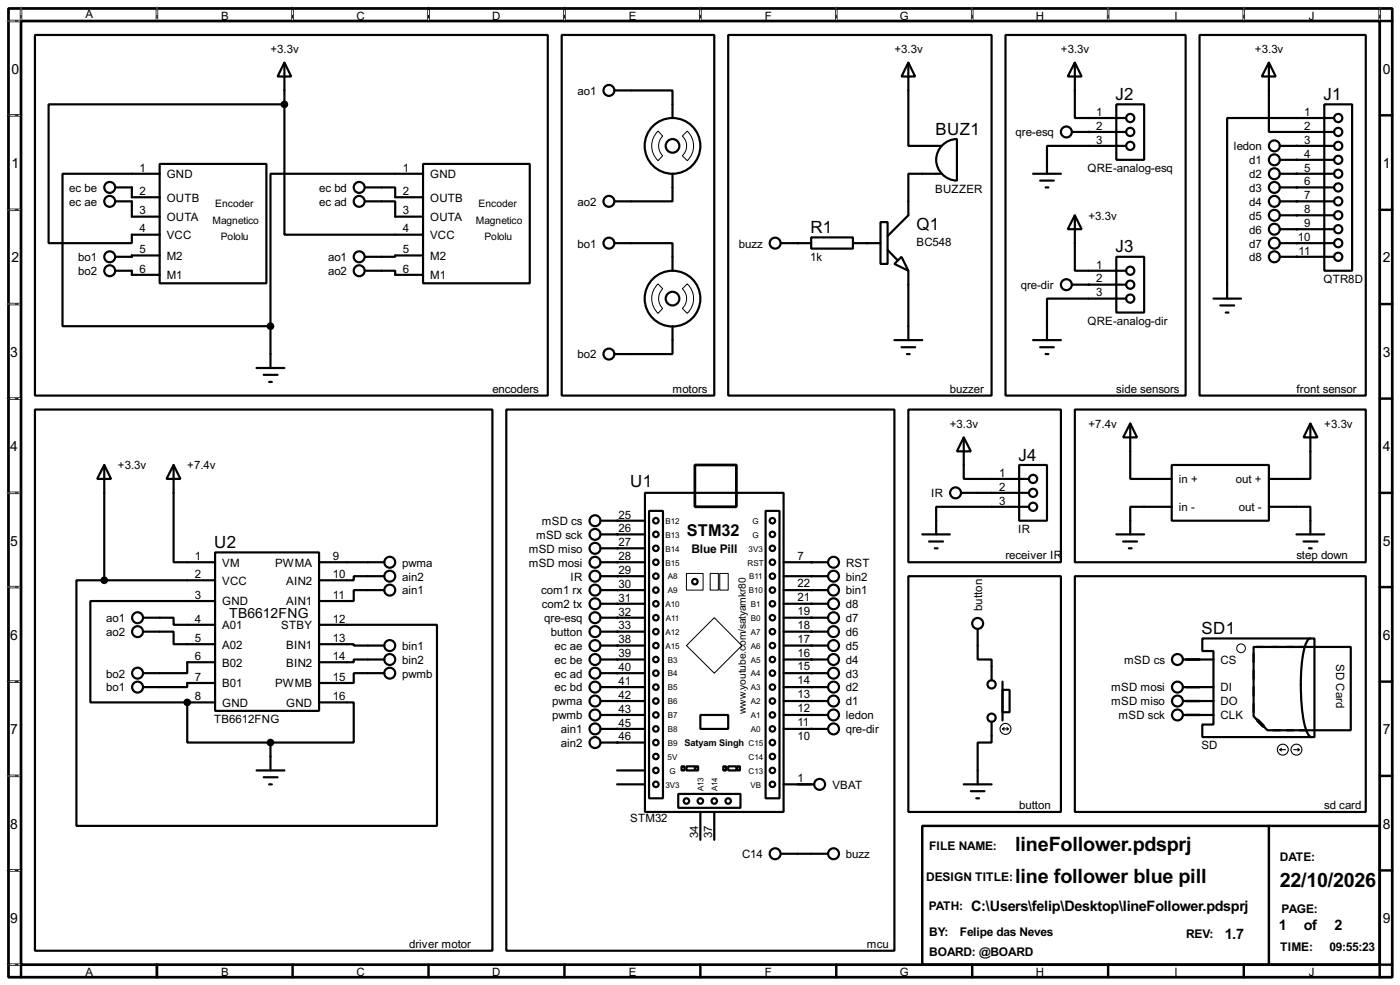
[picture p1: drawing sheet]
<svg xmlns="http://www.w3.org/2000/svg" width="256mm" height="180mm" viewBox="0 0 256 180" stroke-linecap="round" stroke-linejoin="round" font-family="sans-serif">
<path d="M1.6 1.6h253.5v177.3h-253.5zM3.9 3.9h248.9v172.7h-248.9zM127.3 85.1h7.6v7.7h-7.6z" fill="none" stroke="#000" stroke-width=".5"/>
<g fill="none" stroke="#000" stroke-width=".45">
<path d="M3.9 1.6v2.3h-2.3M28.8 1.6v2.3M53.6 1.6v2.3M78.5 1.6v2.3M103.4 1.6v2.3M128.3 1.6v2.3M153.2 1.6v2.3M178.1 1.6v2.3M203 1.6v2.3M227.9 1.6v2.3M252.8 1.6v2.3h2.3M1.6 21.1h2.3"/>
<path d="M1.6 38.4h2.3M252.8 21.1h2.3M252.8 38.4h2.3M1.6 55.7h2.3M252.8 55.7h2.3M1.6 73h2.3M252.8 73h2.3M1.6 90.2h2.3M252.8 90.2h2.3M1.6 107.5h2.3M252.8 107.5h2.3M1.6 124.8h2.3"/>
<path d="M252.8 124.8h2.3M1.6 142h2.3M1.6 159.3h2.3M169 151.2h83.8v25.4h-83.8zM232.5 151.2v25.4M252.8 142h2.3M252.8 159.3h2.3M1.6 176.6h2.3v2.3M28.8 176.6v2.3M53.6 176.6v2.3M78.5 176.6v2.3M103.4 176.6v2.3"/>
<path d="M128.3 176.6v2.3M153.2 176.6v2.3M178.1 176.6v2.3M203 176.6v2.3M227.9 176.6v2.3M255.1 176.6h-2.3v2.3"/>
</g>
<g fill="none" stroke="#fff" stroke-width=".18">
<path d="M1.3 3.9h2.3M3.9 1.3v2.3M28.8 1.3v2.3M53.6 1.3v2.3M78.5 1.3v2.3M103.4 1.3v2.3M128.3 1.3v2.3M153.2 1.3v2.3M178.1 1.3v2.3M203 1.3v2.3M227.9 1.3v2.3M252.8 1.3v2.3"/>
<path d="M1.3 21.1h2.3M1.3 38.4h2.3M1.3 55.7h2.3M1.3 73h2.3M1.3 90.2h2.3M1.3 107.5h2.3M1.3 124.8h2.3M1.3 142h2.3M1.3 159.3h2.3M1.3 176.6h2.3"/>
</g>
<g fill="none" stroke="#000" stroke-width=".18" stroke-dasharray=".5 1">
<path d="M1.3 3.9h2.3M3.9 1.3v2.3M28.8 1.3v2.3M53.6 1.3v2.3M78.5 1.3v2.3M103.4 1.3v2.3M128.3 1.3v2.3M153.2 1.3v2.3M178.1 1.3v2.3M203 1.3v2.3M227.9 1.3v2.3M252.8 1.3v2.3"/>
<path d="M1.3 21.1h2.3M1.3 38.4h2.3M1.3 55.7h2.3M1.3 73h2.3M1.3 90.2h2.3M1.3 107.5h2.3M1.3 124.8h2.3M1.3 142h2.3M1.3 159.3h2.3M1.3 176.6h2.3"/>
</g>
<g fill="#000">
<circle cx="199.4" cy="24.2" r=".2"/>
<circle cx="237.5" cy="26.7" r=".2"/>
<circle cx="237.5" cy="31.8" r=".2"/>
<circle cx="237.5" cy="36.9" r=".2"/>
<circle cx="237.5" cy="39.4" r=".2"/>
<circle cx="237.5" cy="29.3" r=".2"/>
<circle cx="237.5" cy="34.3" r=".2"/>
<circle cx="146.1" cy="44.5" r=".2"/>
<circle cx="158.8" cy="44.5" r=".2"/>
<circle cx="199.4" cy="52.1" r=".2"/>
<circle cx="237.5" cy="42" r=".2"/>
<circle cx="237.5" cy="44.5" r=".2"/>
<circle cx="237.5" cy="47" r=".2"/>
<circle cx="113.1" cy="95.3" r=".2"/>
<circle cx="113.1" cy="97.8" r=".2"/>
<circle cx="113.1" cy="105.5" r=".2"/>
<circle cx="113.1" cy="102.9" r=".2"/>
<circle cx="113.1" cy="118.2" r=".2"/>
<circle cx="113.1" cy="108" r=".2"/>
<circle cx="113.1" cy="100.4" r=".2"/>
<circle cx="113.1" cy="113.1" r=".2"/>
<circle cx="113.1" cy="115.6" r=".2"/>
<circle cx="113.1" cy="110.5" r=".2"/>
<circle cx="148.6" cy="115.6" r=".2"/>
<circle cx="148.6" cy="108" r=".2"/>
<circle cx="148.6" cy="102.9" r=".2"/>
<circle cx="148.6" cy="118.2" r=".2"/>
<circle cx="148.6" cy="113.1" r=".2"/>
<circle cx="148.6" cy="110.5" r=".2"/>
<circle cx="148.6" cy="105.5" r=".2"/>
<circle cx="34.3" cy="128.6" r=".2"/>
<circle cx="113.1" cy="133.4" r=".2"/>
<circle cx="113.1" cy="128.3" r=".2"/>
<circle cx="113.1" cy="130.9" r=".2"/>
<circle cx="113.1" cy="135.9" r=".2"/>
<circle cx="113.1" cy="120.7" r=".2"/>
<circle cx="113.1" cy="125.8" r=".2"/>
<circle cx="113.1" cy="123.2" r=".2"/>
<circle cx="148.6" cy="120.7" r=".2"/>
<circle cx="148.6" cy="125.8" r=".2"/>
<circle cx="148.6" cy="128.3" r=".2"/>
<circle cx="148.6" cy="130.9" r=".2"/>
<circle cx="148.6" cy="123.2" r=".2"/>
<circle cx="148.6" cy="133.4" r=".2"/>
</g>
<g fill="none" stroke="#000" stroke-width=".4">
<path d="M6.4 6.4h94v66h-94zM52.1 11.5l1.3 2.5h-2.5zM52.1 19.1v23.9h25.4M52.1 19.1h-43.2v25.4h15.3v-1.5h5.1M52.1 11.5v7.6M102.9 6.4h28v66h-28zM112.6 16.6h10.6v5M133.4 6.4h48.3v66h-48.3zM166.4 11.5l1.3 2.5h-2.5zM166.4 11.5v15.2h6.1M184.2 6.4h33v66h-33zM196.9 11.5l1.3 2.5h-2.6z"/>
<path d="M196.9 11.5v10.1h9.4M204.5 19.1h5.1v10.2h-5.1zM219.8 6.4h30.4v66h-30.4zM232.5 11.5l1.2 2.5h-2.5zM232.5 11.5v12.7h11.9M242.6 19.1h5.1v30.5h-5.1zM21.1 34.3h3.1v1.8h5.1M21.1 36.9h3.1v2.8h5.1M29.3 30h19.5v21.9h-19.5zM29.3 31.8h-17.8v27.9h38.1M66.9 34.3h5.5v1.8h5.1M66.9 36.9h5.5v2.8h5.1"/>
<path d="M77.5 30h19.6v21.9h-19.6zM77.5 31.8h-27.9v27.9M123.2 31.8v5.1h-10.6M172.5 31.8h-6.1v7.6l-3.8 3.8M172.6 26.6a3.8 3.8 0 0 1 2.7-1.1v7.6a3.8 3.8 0 0 1-3.5-2.4 3.8 3.8 0 0 1 .8-4.1zM189.3 31.8h5.1M190.6 33.1h2.5M191.6 34.3h.5M196.4 24.2h9.9M196.9 39.4l1.3 2.6h-2.6zM196.9 39.4v10.2h9.4M206.3 26.7h-14.5v5.1"/>
<path d="M234.5 26.7h9.9M234.5 29.3h9.9M234.5 31.8h9.9M234.5 34.3h9.9M234.5 36.9h9.9M234.5 39.4h9.9M244.4 21.6h-19.6v33.1M21.1 49.6h3.1v.7h5.1M29.3 46.8h-5.1v.2h-3.1M49.6 59.7v7.7M66.9 49.6h5.5v.7h5.1M77.5 46.8h-5.1v.2h-5.5"/>
<path d="M112.6 44.5h10.6v5.1M123.2 59.7v5.1h-10.6M143.1 44.5h5.5M148.6 43.5h7.7v2h-7.7zM156.3 44.5h5M161.3 40.7h1.3v7.6h-1.3zM162.6 45.8l1.8 1.8M163.9 48.3l1.3-1.3 1.2 2.6zM166.4 49.6v12.7M196.4 52.1h9.9M204.5 47h5.1v10.2h-5.1zM206.3 54.7h-14.5v7.6"/>
<path d="M222.3 54.7h5.1M223.6 55.9h2.5M224.6 57.2h.5M234.5 42h9.9M234.5 47h9.9M234.5 44.5h9.9M6.4 75h83.8v99h-83.8zM47 67.4h5.1M48.3 68.6h2.6M49.3 69.9h.5M92.8 75h71.1v99h-71.1zM163.9 62.3h5.1"/>
<path d="M165.2 63.6h2.5M166.2 64.8h.5M166.4 75h28v27.9h-28zM189.3 62.3h5.1M190.6 63.6h2.5M191.6 64.8h.5M196.9 75h53.3v27.9h-53.3zM207.1 77.5l1.2 2.6h-2.5zM207.1 77.5v10.2h7.6M240.1 77.5l1.3 2.6h-2.6zM240.1 77.5v10.2h-7.6M19.1 85.1l1.3 2.6h-2.6z"/>
<path d="M19.1 85.1v21.1M31.8 85.1l1.3 2.6h-2.6zM31.8 85.1v17.8h7.6M110 95.3h8.2M110 97.8h8.2M118.2 90.2h25.4v58.4h-25.4zM118.9 93.5h2.6v52.6h-2.6zM140.3 93.5h2.5v52.6h-2.5zM169 97.8h5M170.2 99.1h2.6M176.1 90.2h12.4M176.6 80.1l1.3 2.5h-2.6z"/>
<path d="M176.6 80.1v7.6h11.9M186.7 85.1h5.1v10.2h-5.1zM188.5 92.8h-17v5M204.5 97.8h5.1M205.8 99.1h2.5M214.7 85.1h17.8v10.2h-17.8zM214.7 92.8h-7.6v5M232.5 92.8h7.6v5M237.5 97.8h5.1M238.8 99.1h2.6M19.1 106.2h-5.1v45h66.1v-36.8h-21.6M19.1 106.2h20.3"/>
<path d="M26.2 113.1h5.6v1.3h7.6M26.2 115.6h5.6v2.3h7.6M39.4 101.1h19.1v29h-19.1zM39.4 110h-22.8v18.6h17.7M58.5 117.9h6.3v.3h5.6M58.5 102.9h11.9M70.4 105.5h-5.6v.7h-6.3M70.4 108h-5.6v2h-6.3M110 102.9h8.2M110 100.4h8.2M110 105.5h8.2M110 108h8.2"/>
<path d="M110 113.1h8.2M110 118.2h8.2M110 110.5h8.2M110 115.6h8.2M143.6 102.9h8.1M143.6 105.5h8.1M143.6 108h8.1M143.6 113.1h8.1M143.6 118.2h8.1M143.6 110.5h8.1M143.6 115.6h8.1M166.4 105.5h28v43.1h-28z"/>
<path d="M171.3 100.4h.5M179.1 115.1v5.6h2.6v3.8M196.9 105.5h53.3v43.1h-53.3zM206.8 100.4h.5M220.3 116.9h20.5v18h-20.5v-2.3h2v-13.4h-2zM229.7 118.4h17.8v15.3h-15.3l-2.5-2.6zM229.7 119.7v1.5M230.2 118.4h1.2M233 118.4h1.2M235.8 118.4h1.2M238.1 118.4h1.2M239.8 100.4h.5"/>
<path d="M240.1 116.9a1.86 1.86 0 0 0-1.1 1.6 36 36 0 0 0 .1 14.6 2.11 2.11 0 0 0 1.2 1.8M34.3 128.6v7.3h15.3M34.3 128.6h5.1M39.4 125h-5.1v.8h-8.1M39.4 121.2h-5.1v2h-8.1M49.6 135.9v5.1M58.5 128.6h6.3v7.3h-15.2M70.4 120.7h-5.6v.5h-6.3M70.4 123.2h-5.6v1.8h-6.3M110 120.7h8.2M110 125.8h8.2M110 128.3h8.2"/>
<path d="M110 130.9h8.2M110 135.9h8.2M110 133.4h8.2M110 123.2h8.2M128.3 130.9h5.1v2.5h-5.1zM143.6 120.7h8.1M143.6 125.8h8.1M143.6 128.3h8.1M143.6 130.9h8.1M143.6 133.4h8.1M143.6 123.2h8.1M181.7 132.1v3.8h-2.6v7.7"/>
<path d="M183.7 126.3h1.3v4.1h-1.3zM183.7 124.8v7.1M216.7 120.7h5.6M216.7 125.8h5.6M216.7 128.3h5.6M216.7 130.9h5.6M229.7 122.7v1.6M229.7 125.8v1.5M229.7 128.8v1.6M230.2 131.6l1 1M233.2 133.7h1.3M235.8 133.7h1.2"/>
<path d="M238.1 133.7h1.2M47 141h5.1M48.3 142.3h2.6M49.3 143.6h.5M113.1 143.6h5.1M113.1 141h5.1M124.3 145.3h11.4v2.6h-11.4zM124.9 140.3h.5v.7h-.5zM125.8 140.3h1.5v.7h-1.5zM127.4 140.3h.5v.7h-.5zM128.3 148.6v5.1M130.9 148.6v5.1"/>
<path d="M132.5 140.3h.5v.7h-.5zM133.4 140.3h1.5v.7h-1.5zM135.1 140.3h.5v.7h-.5zM143.1 156.3h8.6M143.6 143.6h5.6M176.6 143.6h5.1M177.9 144.8h2.5M178.9 146.1h.5"/>
<circle cx="111.5" cy="16.6" r="1"/>
<circle cx="20.1" cy="34.3" r="1"/>
<circle cx="20.1" cy="36.9" r="1"/>
<circle cx="65.8" cy="34.3" r="1"/>
<circle cx="65.8" cy="36.9" r="1"/>
<circle cx="111.5" cy="36.9" r="1"/>
<circle cx="123.2" cy="26.7" r="5.1"/>
<circle cx="123.2" cy="26.7" r="1.25"/>
<circle cx="195.3" cy="24.2" r="1"/>
<circle cx="207" cy="26.7" r=".75"/>
<circle cx="207" cy="21.6" r=".75"/>
<circle cx="207" cy="24.2" r=".75"/>
<circle cx="233.4" cy="29.3" r="1"/>
<circle cx="233.4" cy="34.3" r="1"/>
<circle cx="233.4" cy="36.9" r="1"/>
<circle cx="233.4" cy="26.7" r="1"/>
<circle cx="233.4" cy="39.4" r="1"/>
<circle cx="233.4" cy="31.8" r="1"/>
<circle cx="245.1" cy="39.4" r=".75"/>
<circle cx="245.1" cy="31.8" r=".75"/>
<circle cx="245.1" cy="34.3" r=".75"/>
<circle cx="245.1" cy="36.9" r=".75"/>
<circle cx="245.1" cy="26.7" r=".75"/>
<circle cx="245.1" cy="29.3" r=".75"/>
<circle cx="245.1" cy="21.6" r=".75"/>
<circle cx="245.1" cy="24.2" r=".75"/>
<circle cx="20.1" cy="49.6" r="1"/>
<circle cx="20.1" cy="47" r="1"/>
<circle cx="65.8" cy="49.6" r="1"/>
<circle cx="65.8" cy="47" r="1"/>
<circle cx="111.5" cy="44.5" r="1"/>
<circle cx="123.2" cy="54.7" r="5.1"/>
<circle cx="123.2" cy="54.7" r="1.25"/>
<circle cx="142" cy="44.5" r="1"/>
<circle cx="195.3" cy="52.1" r="1"/>
<circle cx="207" cy="52.1" r=".75"/>
<circle cx="207" cy="54.7" r=".75"/>
<circle cx="207" cy="49.6" r=".75"/>
<circle cx="233.4" cy="47" r="1"/>
<circle cx="233.4" cy="42" r="1"/>
<circle cx="233.4" cy="44.5" r="1"/>
<circle cx="245.1" cy="44.5" r=".75"/>
<circle cx="245.1" cy="42" r=".75"/>
<circle cx="245.1" cy="47" r=".75"/>
<circle cx="111.5" cy="64.8" r="1"/>
<circle cx="109" cy="95.3" r="1"/>
<circle cx="109" cy="97.8" r="1"/>
<circle cx="120.1" cy="95.3" r=".5"/>
<circle cx="120.1" cy="97.8" r=".5"/>
<circle cx="141.5" cy="97.8" r=".5"/>
<circle cx="141.5" cy="95.3" r=".5"/>
<circle cx="175" cy="90.2" r="1"/>
<circle cx="189.2" cy="90.2" r=".75"/>
<circle cx="189.2" cy="87.7" r=".75"/>
<circle cx="189.2" cy="92.8" r=".75"/>
<circle cx="25.2" cy="113.1" r="1"/>
<circle cx="25.2" cy="115.6" r="1"/>
<circle cx="71.4" cy="118.2" r="1"/>
<circle cx="71.4" cy="105.5" r="1"/>
<circle cx="71.4" cy="108" r="1"/>
<circle cx="71.4" cy="102.9" r="1"/>
<circle cx="109" cy="105.5" r="1"/>
<circle cx="109" cy="102.9" r="1"/>
<circle cx="109" cy="100.4" r="1"/>
<circle cx="109" cy="118.2" r="1"/>
<circle cx="109" cy="115.6" r="1"/>
<circle cx="109" cy="113.1" r="1"/>
<circle cx="109" cy="108" r="1"/>
<circle cx="109" cy="110.5" r="1"/>
<circle cx="120.1" cy="105.5" r=".5"/>
<circle cx="120.1" cy="110.5" r=".5"/>
<circle cx="120.1" cy="113.1" r=".5"/>
<circle cx="120.1" cy="108" r=".5"/>
<circle cx="120.1" cy="115.6" r=".5"/>
<circle cx="120.1" cy="118.2" r=".5"/>
<circle cx="120.1" cy="102.9" r=".5"/>
<circle cx="120.1" cy="100.4" r=".5"/>
<circle cx="127.3" cy="106.5" r=".5"/>
<circle cx="141.5" cy="115.6" r=".5"/>
<circle cx="141.5" cy="118.2" r=".5"/>
<circle cx="141.5" cy="102.9" r=".5"/>
<circle cx="141.5" cy="105.5" r=".5"/>
<circle cx="141.5" cy="110.5" r=".5"/>
<circle cx="141.5" cy="113.1" r=".5"/>
<circle cx="141.5" cy="108" r=".5"/>
<circle cx="141.5" cy="100.4" r=".5"/>
<circle cx="152.7" cy="113.1" r="1"/>
<circle cx="152.7" cy="118.2" r="1"/>
<circle cx="152.7" cy="102.9" r="1"/>
<circle cx="152.7" cy="108" r="1"/>
<circle cx="152.7" cy="110.5" r="1"/>
<circle cx="152.7" cy="115.6" r="1"/>
<circle cx="152.7" cy="105.5" r="1"/>
<circle cx="179.1" cy="114.1" r="1"/>
<circle cx="25.2" cy="125.8" r="1"/>
<circle cx="25.2" cy="123.2" r="1"/>
<circle cx="71.4" cy="120.7" r="1"/>
<circle cx="71.4" cy="123.2" r="1"/>
<circle cx="109" cy="130.9" r="1"/>
<circle cx="109" cy="133.4" r="1"/>
<circle cx="109" cy="120.7" r="1"/>
<circle cx="109" cy="123.2" r="1"/>
<circle cx="109" cy="135.9" r="1"/>
<circle cx="109" cy="128.3" r="1"/>
<circle cx="109" cy="125.8" r="1"/>
<circle cx="120.1" cy="138.5" r=".5"/>
<circle cx="120.1" cy="120.7" r=".5"/>
<circle cx="120.1" cy="128.3" r=".5"/>
<circle cx="120.1" cy="123.2" r=".5"/>
<circle cx="120.1" cy="125.8" r=".5"/>
<circle cx="120.1" cy="133.4" r=".5"/>
<circle cx="120.1" cy="135.9" r=".5"/>
<circle cx="120.1" cy="130.9" r=".5"/>
<circle cx="141.5" cy="128.3" r=".5"/>
<circle cx="141.5" cy="138.5" r=".5"/>
<circle cx="141.5" cy="130.9" r=".5"/>
<circle cx="141.5" cy="133.4" r=".5"/>
<circle cx="141.5" cy="135.9" r=".5"/>
<circle cx="141.5" cy="123.2" r=".5"/>
<circle cx="141.5" cy="120.7" r=".5"/>
<circle cx="141.5" cy="125.8" r=".5"/>
<circle cx="152.7" cy="133.4" r="1"/>
<circle cx="152.7" cy="120.7" r="1"/>
<circle cx="152.7" cy="125.8" r="1"/>
<circle cx="152.7" cy="130.9" r="1"/>
<circle cx="152.7" cy="123.2" r="1"/>
<circle cx="152.7" cy="128.3" r="1"/>
<circle cx="181.6" cy="131.4" r=".75"/>
<circle cx="181.6" cy="125.3" r=".75"/>
<circle cx="215.7" cy="120.7" r="1"/>
<circle cx="215.7" cy="130.9" r="1"/>
<circle cx="215.7" cy="125.8" r="1"/>
<circle cx="215.7" cy="128.3" r="1"/>
<circle cx="120.1" cy="143.6" r=".5"/>
<circle cx="120.1" cy="141" r=".5"/>
<circle cx="125.7" cy="146.6" r=".5"/>
<circle cx="128.3" cy="146.6" r=".5"/>
<circle cx="130.8" cy="146.6" r=".5"/>
<circle cx="133.4" cy="146.6" r=".5"/>
<circle cx="141.5" cy="141" r=".5"/>
<circle cx="141.5" cy="143.6" r=".5"/>
<circle cx="142" cy="156.3" r="1"/>
<circle cx="150.1" cy="143.6" r="1"/>
<circle cx="152.7" cy="156.3" r="1"/>
</g>
<g fill="#000" stroke="#000" stroke-width=".4">
<circle cx="52.1" cy="19.1" r=".5"/>
<circle cx="49.5" cy="59.7" r=".5"/>
<circle cx="19.1" cy="106.2" r=".5"/>
<circle cx="34.3" cy="128.6" r=".5"/>
<circle cx="49.5" cy="135.9" r=".5"/>
</g>
<g fill="none" stroke="#000" stroke-width=".18">
<path d="M120.6 24l.8 .9a2.54 2.54 0 0 0 0 3.6l-.8 .9a3.7 3.7 0 0 1 0-5.4zM125 24.9l.9-.9a3.7 3.7 0 0 1 0 5.4l-.9-.9a2.45 2.45 0 0 0 0-3.6zM120.6 52l.8 .9a2.54 2.54 0 0 0 0 3.6l-.8 .9a3.7 3.7 0 0 1 0-5.4zM125 52.9l.9-.9a3.7 3.7 0 0 1 0 5.4l-.9-.9a2.45 2.45 0 0 0 0-3.6zM125.8 118.2l5.1-5.1 5 5.1-5 5zM125.8 105h3v3h-3zM130.1 105h1.5v3h-1.5zM131.9 105h1.5v3h-1.5z"/>
<circle cx="227.3" cy="118.7" r=".8"/>
</g>
<path d="M230.4 131.9l1 1" fill="none" stroke="#000" stroke-width=".65"/>
<g fill="none" stroke="#000" stroke-width=".2">
<path d="M183.7 133.4h1M183.7 133.4l.3 .3M184 133.2l-.3 .2M184.5 133.2l.2 .2M184.7 133.4l-.2 .3M234.5 137.2h1M234.5 137.2l.3 .3M234.8 137l-.3 .2M237 137.2h1.1M237.8 137l.3 .2M238.1 137.2l-.3 .3"/>
<circle cx="184.2" cy="133.4" r="1"/>
<circle cx="235" cy="137.2" r="1"/>
<circle cx="237.5" cy="137.2" r="1"/>
</g>
<g font-size="4.1">
<text x="186" y="155.8">lineFollower.pdsprj</text>
<text x="186" y="161.7">line follower blue pill</text>
<text x="234.5" y="162.4">22/10/2026</text>
</g>
<g font-size="3.5">
<text x="204.4" y="18.3">J2</text>
<text x="242.5" y="18.3">J1</text>
<text x="171.4" y="24.7">BUZ1</text>
<text x="148.5" y="42.7">R1</text>
<text x="167.9" y="42.1">Q1</text>
<text x="204.4" y="46.2">J3</text>
<text x="115.5" y="89.1">U1</text>
<text x="186.6" y="84.3">J4</text>
<text x="39.3" y="100.3">U2</text>
<text x="220.1" y="116.1">SD1</text>
</g>
<text font-size="3.4" x="125.8" y="98.1">STM32</text>
<g font-size="3">
<text x="177.9" y="166.7">C:\Users\felip\Desktop\lineFollower.pdsprj</text>
<text x="224.4" y="171.8">1.7</text>
<text x="234.3" y="170.3">1</text>
<text x="238.9" y="170.3">of</text>
<text x="244.5" y="170.3">2</text>
</g>
<g font-size="2.9">
<text x="2.1" y="13.5">0</text>
<text x="253.4" y="13.5">0</text>
<text x="2.1" y="30.7">1</text>
<text x="253.4" y="30.7">1</text>
<text x="2.1" y="48">2</text>
<text x="253.4" y="48">2</text>
<text x="1.9" y="65.3">3</text>
<text x="253.4" y="65.3">3</text>
<text x="1.9" y="82.5">4</text>
<text x="253.4" y="82.5">4</text>
<text x="1.9" y="99.9">5</text>
<text x="253.4" y="99.9">5</text>
<text x="42" y="113.2">TB6612FNG</text>
<text x="1.9" y="117.1">6</text>
<text x="253.4" y="117.1">6</text>
<text x="1.9" y="134.4">7</text>
<text x="253.4" y="134.4">7</text>
<text x="1.9" y="151.7">8</text>
<text x="253.4" y="151.7">8</text>
<text x="1.9" y="168.9">9</text>
<text x="253.4" y="168.9">9</text>
</g>
<g font-size="2.5">
<text x="126.7" y="101.2">Blue Pill</text>
<text x="170.2" y="155.6">FILE NAME:</text>
<text x="169.7" y="161.2">DESIGN TITLE:</text>
<text x="234.5" y="157.7">DATE:</text>
<text x="170.1" y="166.5">PATH:</text>
<text x="234.8" y="167.1">PAGE:</text>
<text x="170.2" y="171.4">BY:</text>
<text x="175.8" y="171.4">Felipe das Neves</text>
<text x="217.3" y="171.6">REV:</text>
<text x="170.2" y="175">BOARD: @BOARD</text>
<text x="234.5" y="174.1">TIME:</text>
<text x="243.6" y="174.1">09:55:23</text>
</g>
<g font-size="2.4">
<text x="15.6" y="3.4">A</text>
<text x="40.5" y="3.6">B</text>
<text x="65.3" y="3.6">C</text>
<text x="90.2" y="3.6">D</text>
<text x="115.2" y="3.6">E</text>
<text x="140.1" y="3.6">F</text>
<text x="164.8" y="3.6">G</text>
<text x="189.8" y="3.6">H</text>
<text x="215.1" y="3.6">I</text>
<text x="239.8" y="3.6">J</text>
<text x="49.6" y="9.7">+3.3v</text>
<text x="163.9" y="9.7">+3.3v</text>
<text x="194.4" y="9.7">+3.3v</text>
<text x="229.9" y="9.7">+3.3v</text>
<text x="105.8" y="17.3">ao1</text>
<text x="200.8" y="21.2">1</text>
<text x="200.8" y="23.8">2</text>
<text x="238.9" y="21.2">1</text>
<text x="238.9" y="23.8">2</text>
<text x="186.1" y="25">qre-esq</text>
<text x="200.8" y="26.3">3</text>
<text x="226.1" y="27.5">ledon</text>
<text x="238.9" y="26.3">3</text>
<text x="238.9" y="28.9">4</text>
<text x="12.7" y="35.1">ec be</text>
<text x="25.6" y="35.7">2</text>
<text x="25.6" y="31.4">1</text>
<text x="30.5" y="32.6">GND</text>
<text x="58.5" y="35.1">ec bd</text>
<text x="73.8" y="35.7">2</text>
<text x="73.8" y="31.4">1</text>
<text x="78.8" y="32.6">GND</text>
<text x="171.3" y="35.3">BUZZER</text>
<text x="199.2" y="31.4">QRE-analog-esq</text>
<text x="228.9" y="30">d1</text>
<text x="228.9" y="32.6">d2</text>
<text x="228.9" y="35.1">d3</text>
<text x="238.9" y="31.4">5</text>
<text x="238.9" y="33.9">6</text>
<text x="12.7" y="37.7">ec ae</text>
<text x="25.6" y="39.3">3</text>
<text x="30.5" y="40.5">OUTA</text>
<text x="30.5" y="36.9">OUTB</text>
<text x="58.5" y="37.7">ec ad</text>
<text x="73.8" y="39.3">3</text>
<text x="78.8" y="40.5">OUTA</text>
<text x="78.8" y="36.9">OUTB</text>
<text x="105.8" y="37.7">ao2</text>
<text x="199.4" y="40.2">+3.3v</text>
<text x="228.9" y="37.7">d4</text>
<text x="228.9" y="40.2">d5</text>
<text x="238.9" y="36.5">7</text>
<text x="238.9" y="39">8</text>
<text x="238.9" y="41.6">9</text>
<text x="14.4" y="47.8">bo1</text>
<text x="25.6" y="46.4">5</text>
<text x="25.6" y="42.6">4</text>
<text x="30.5" y="47.6">M2</text>
<text x="30.5" y="43.7">VCC</text>
<text x="60.1" y="47.8">ao1</text>
<text x="73.8" y="46.4">5</text>
<text x="73.8" y="42.6">4</text>
<text x="78.8" y="47.6">M2</text>
<text x="78.8" y="43.7">VCC</text>
<text x="105.8" y="45.3">bo1</text>
<text x="135.4" y="45.3">buzz</text>
<text x="148.4" y="47.7">1k</text>
<text x="167.9" y="45">BC548</text>
<text x="228.9" y="42.7">d6</text>
<text x="228.9" y="47.8">d8</text>
<text x="228.9" y="45.3">d7</text>
<text x="237.8" y="44.1">10</text>
<text x="237.9" y="46.6">11</text>
<text x="14.4" y="50.4">bo2</text>
<text x="25.6" y="49.9">6</text>
<text x="30.5" y="51.1">M1</text>
<text x="60.1" y="50.4">ao2</text>
<text x="73.8" y="49.9">6</text>
<text x="78.8" y="51.1">M1</text>
<text x="187" y="52.9">qre-dir</text>
<text x="200.8" y="49.2">1</text>
<text x="200.8" y="51.7">2</text>
<text x="242.4" y="51.8">QTR8D</text>
<text x="199.2" y="59.4">QRE-analog-dir</text>
<text x="200.8" y="54.3">3</text>
<text x="105.8" y="65.6">bo2</text>
<text x="90.2" y="71.9">encoders</text>
<text x="123.2" y="71.9">motors</text>
<text x="174" y="71.9">buzzer</text>
<text x="204.5" y="71.9">side sensors</text>
<text x="237.5" y="71.9">front sensor</text>
<text x="174" y="78.3">+3.3v</text>
<text x="199.4" y="78.3">+7.4v</text>
<text x="242.6" y="78.3">+3.3v</text>
<text x="21.6" y="85.9">+3.3v</text>
<text x="34.3" y="85.9">+7.4v</text>
<text x="183.1" y="87.3">1</text>
<text x="183.1" y="89.8">2</text>
<text x="216" y="88.5">in +</text>
<text x="226.4" y="88.5">out +</text>
<text x="113.3" y="94.9">25</text>
<text x="170.6" y="91">IR</text>
<text x="183.1" y="92.4">3</text>
<text x="216" y="93.6">in -</text>
<text x="227" y="93.6">out -</text>
<text x="96.9" y="101.2">mSD miso</text>
<text x="98.2" y="98.6">mSD sck</text>
<text x="99.3" y="96.1">mSD cs</text>
<text x="113.3" y="97.4">26</text>
<text x="113.3" y="100">27</text>
<text x="186.5" y="97.5">IR</text>
<text x="35.7" y="105.8">2</text>
<text x="35.7" y="102.5">1</text>
<text x="40.7" y="107">VCC</text>
<text x="40.7" y="103.7">VM</text>
<text x="50.4" y="103.7">PWMA</text>
<text x="52.4" y="107">AIN2</text>
<text x="61" y="105.8">10</text>
<text x="61" y="102.5">9</text>
<text x="73.7" y="103.7">pwma</text>
<text x="73.7" y="106.3">ain2</text>
<text x="96.9" y="103.7">mSD mosi</text>
<text x="104.5" y="106.3">IR</text>
<text x="113.3" y="105.1">29</text>
<text x="113.3" y="107.6">30</text>
<text x="113.3" y="102.5">28</text>
<text x="146.1" y="102.5">7</text>
<text x="146.1" y="107.5">22</text>
<text x="155" y="106.3">bin2</text>
<text x="155" y="103.7">RST</text>
<text x="184.2" y="102.4">receiver IR</text>
<text x="237.5" y="102.4">step down</text>
<text x="19.5" y="113.9">ao1</text>
<text x="35.7" y="114">4</text>
<text x="35.7" y="109.6">3</text>
<text x="40.7" y="110.8">GND</text>
<text x="52.4" y="110.8">AIN1</text>
<text x="61" y="114">12</text>
<text x="61" y="109.6">11</text>
<text x="73.7" y="108.8">ain1</text>
<text x="99.2" y="108.8">com1 rx</text>
<text x="99.3" y="111.3">com2 tx</text>
<text x="99.7" y="113.9">qre-esq</text>
<text x="113.3" y="110.1">31</text>
<text x="113.3" y="112.7">32</text>
<text x="146.1" y="110">21</text>
<text x="146.1" y="112.5">19</text>
<text x="155" y="108.8">bin1</text>
<text x="155" y="111.3">d8</text>
<text x="155" y="113.9">d7</text>
<text x="179.9" y="111.8" transform="rotate(-90 179.9 111.8)">button</text>
<text x="19.5" y="116.4">ao2</text>
<text x="35.7" y="117.5">5</text>
<text x="40.7" y="118.7">A02</text>
<text x="40.7" y="115.2">A01</text>
<text x="51.5" y="115.2">STBY</text>
<text x="52.4" y="118.7">BIN1</text>
<text x="61" y="117.5">13</text>
<text x="73.7" y="119">bin1</text>
<text x="100.9" y="116.4">button</text>
<text x="101.6" y="119">ec ae</text>
<text x="113.3" y="115.2">33</text>
<text x="113.3" y="117.8">38</text>
<text x="146.1" y="117.6">17</text>
<text x="146.1" y="115.1">18</text>
<text x="155" y="116.4">d6</text>
<text x="155" y="119">d5</text>
<text x="19.5" y="124">bo2</text>
<text x="35.7" y="124.6">7</text>
<text x="35.7" y="120.8">6</text>
<text x="40.7" y="125.8">B01</text>
<text x="40.7" y="122">B02</text>
<text x="50.4" y="125.8">PWMB</text>
<text x="52.4" y="122">BIN2</text>
<text x="61" y="124.6">15</text>
<text x="61" y="120.8">14</text>
<text x="73.7" y="121.5">bin2</text>
<text x="73.7" y="124">pwmb</text>
<text x="101.6" y="121.5">ec be</text>
<text x="101.6" y="124">ec ad</text>
<text x="113.3" y="120.3">39</text>
<text x="113.3" y="122.8">40</text>
<text x="113.3" y="125.4">41</text>
<text x="146.1" y="125.2">14</text>
<text x="146.1" y="122.7">15</text>
<text x="146.1" y="120.2">16</text>
<text x="155" y="121.5">d4</text>
<text x="155" y="124">d3</text>
<text x="206" y="121.5">mSD cs</text>
<text x="223.6" y="121.5">CS</text>
<text x="244.8" y="121.5" transform="rotate(90 244.8 121.5)">SD Card</text>
<text x="19.5" y="126.6">bo1</text>
<text x="35.7" y="128.2">8</text>
<text x="40.7" y="129.4">GND</text>
<text x="52.4" y="129.4">GND</text>
<text x="61" y="128.2">16</text>
<text x="101.2" y="131.7">pwmb</text>
<text x="101.2" y="129.1">pwma</text>
<text x="101.6" y="126.6">ec bd</text>
<text x="113.3" y="127.9">42</text>
<text x="113.3" y="130.5">43</text>
<text x="146.1" y="130.3">12</text>
<text x="146.1" y="127.8">13</text>
<text x="155" y="126.6">d2</text>
<text x="155" y="129.1">d1</text>
<text x="155" y="131.7">ledon</text>
<text x="203.6" y="129.1">mSD miso</text>
<text x="203.6" y="126.6">mSD mosi</text>
<text x="204.9" y="131.7">mSD sck</text>
<text x="223.6" y="126.6">DI</text>
<text x="223.6" y="129.1">DO</text>
<text x="223.6" y="131.7">CLK</text>
<text x="39.2" y="132.3">TB6612FNG</text>
<text x="102.8" y="136.7">ain2</text>
<text x="102.8" y="134.2">ain1</text>
<text x="113.3" y="133">45</text>
<text x="113.3" y="135.5">46</text>
<text x="146.1" y="135.4">10</text>
<text x="146.1" y="132.9">11</text>
<text x="155" y="134.2">qre-dir</text>
<text x="220.1" y="137.1">SD</text>
<text x="146.1" y="143.2">1</text>
<text x="152.5" y="144.4">VBAT</text>
<text x="186.7" y="148.1">button</text>
<text x="242.6" y="148.1">sd card</text>
<text x="115.4" y="150.4">STM32</text>
<text x="127.9" y="153.5" transform="rotate(-90 127.9 153.5)">34</text>
<text x="130.5" y="153.5" transform="rotate(-90 130.5 153.5)">37</text>
<text x="135.9" y="157.1">C14</text>
<text x="155" y="157.1">buzz</text>
<text x="75" y="173.5">driver motor</text>
<text x="158.8" y="173.5">mcu</text>
<text x="15.6" y="178.7">A</text>
<text x="40.5" y="178.7">B</text>
<text x="65.3" y="178.7">C</text>
<text x="90.2" y="178.7">D</text>
<text x="115.2" y="178.7">E</text>
<text x="140.1" y="178.7">F</text>
<text x="164.8" y="178.7">G</text>
<text x="189.8" y="178.7">H</text>
<text x="215.1" y="178.7">I</text>
<text x="239.8" y="178.7">J</text>
</g>
<g font-size="2.1">
<text x="38.9" y="40.9">Magnetico</text>
<text x="39.4" y="37.9">Encoder</text>
<text x="87.2" y="40.9">Magnetico</text>
<text x="87.7" y="37.9">Encoder</text>
<text x="40.4" y="44">Pololu</text>
<text x="88.7" y="44">Pololu</text>
<text x="136.7" y="130.7" transform="rotate(-90 136.7 130.7)">www.youtube.com/satyamkr80</text>
</g>
<text font-size="1.9" x="125.4" y="136.6">Satyam Singh</text>
<g font-size="1.7">
<text x="121.9" y="95.9">B12</text>
<text x="137.9" y="95.9">G</text>
<text x="121.9" y="98.4">B13</text>
<text x="121.9" y="101">B14</text>
<text x="137.2" y="101">3V3</text>
<text x="137.9" y="98.4">G</text>
<text x="121.9" y="103.5">B15</text>
<text x="122.3" y="106.1">A8</text>
<text x="136.9" y="103.5">RST</text>
<text x="137.2" y="106.1">B11</text>
<text x="121.9" y="111.1">A10</text>
<text x="122" y="113.7">A11</text>
<text x="122.3" y="108.6">A9</text>
<text x="137.2" y="108.6">B10</text>
<text x="137.6" y="113.7">B0</text>
<text x="137.6" y="111.1">B1</text>
<text x="121.9" y="116.2">A12</text>
<text x="121.9" y="118.8">A15</text>
<text x="137.6" y="118.8">A6</text>
<text x="137.6" y="116.2">A7</text>
<text x="122.3" y="121.3">B3</text>
<text x="122.3" y="123.8">B4</text>
<text x="137.6" y="123.8">A4</text>
<text x="137.6" y="121.3">A5</text>
<text x="122.3" y="126.4">B5</text>
<text x="122.3" y="128.9">B6</text>
<text x="122.3" y="131.5">B7</text>
<text x="137.6" y="131.5">A1</text>
<text x="137.6" y="128.9">A2</text>
<text x="137.6" y="126.4">A3</text>
<text x="122.3" y="134">B8</text>
<text x="122.3" y="136.5">B9</text>
<text x="137.1" y="136.5">C15</text>
<text x="137.6" y="134">A0</text>
<text x="122.3" y="139.1">5V</text>
<text x="122.6" y="141.6">G</text>
<text x="137.1" y="141.6">C13</text>
<text x="137.1" y="139.1">C14</text>
<text x="121.9" y="144.2">3V3</text>
<text x="128.9" y="144.8" transform="rotate(-90 128.9 144.8)">A13</text>
<text x="131.5" y="144.8" transform="rotate(-90 131.5 144.8)">A14</text>
<text x="137.5" y="144.2">VB</text>
</g>
</svg>
